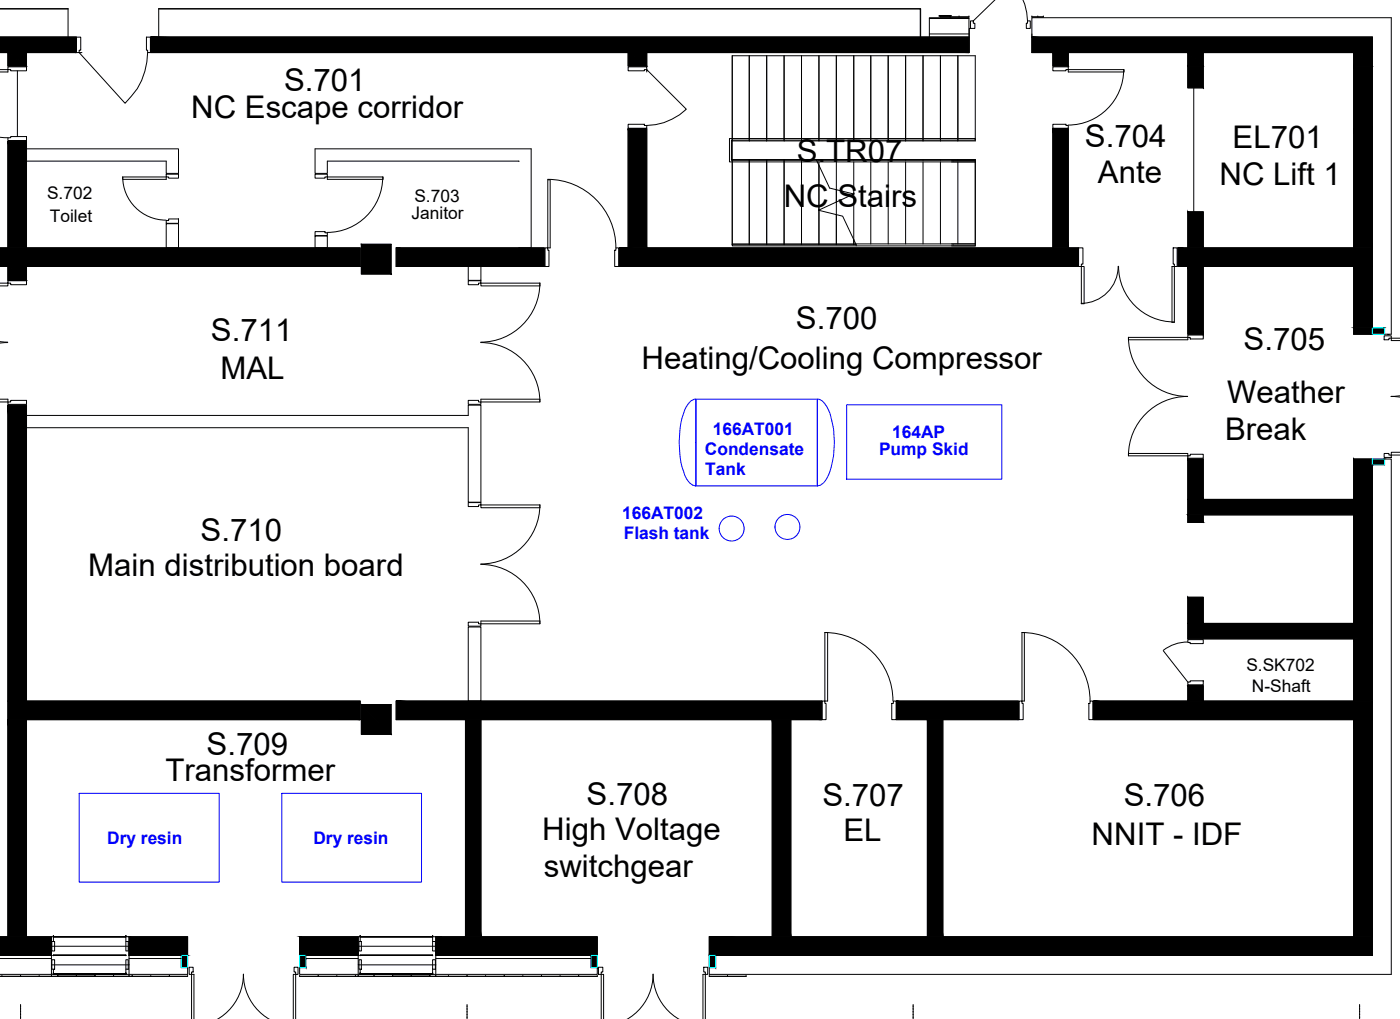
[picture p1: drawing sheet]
<svg xmlns="http://www.w3.org/2000/svg" width="150mm" height="109mm" viewBox="0 0 150 109" stroke-linecap="round" stroke-linejoin="round" font-family="sans-serif">
<!-- layer: Equipment -->
<g fill="none" stroke="#00f" stroke-width=".11">
<path d="M73.9 42.8l.5-.1v9.2a1.73 1.73 0 0 1-1.3-1.5 10.1 10.1 0 0 1 .3-6.9zM74.4 42.7h13v9.2v-9.2h.2a2.6 2.6 0 0 1 1.3 2 8.2 8.2 0 0 1 .3 2.6 7.2 7.2 0 0 1-1.1 4.3l-.3 .2-.4 .1h-13zM90.5 43.3h16.6v7.9h-16.6zM8.5 84.8h15v9.5h-15zM30.1 84.8h15v9.5h-15z"/>
<circle cx="78.3" cy="56.5" r="1.33"/>
<circle cx="84.2" cy="56.3" r="1.33"/>
</g>
<!-- layer: A-FLOR -->
<g fill="#000" stroke="#000" stroke-width=".11">
<path d="M.8 5.6l2 1.5v-1.5zM.8 5.6l2 1.5h-2z"/>
<path d="M.8 15.1l2 11.4v-11.4zM.8 15.1l2 11.4h-2z"/>
<path d="M-.1 4l8.2 1.6v-1.6zM-.1 4l8.2 1.6h-8.2z"/>
<path d="M67.2 5.6l2 1.5v-1.5zM67.2 5.6l2 1.5h-2z"/>
<path d="M67.2 13.7l2 12.8v-12.8zM67.2 13.7l2 12.8h-2z"/>
<path d="M16.1 4l87.5 1.6v-1.6zM16.1 4l87.5 1.6h-87.5z"/>
<path d="M112.6 5.6l1.7 1.5v-1.5zM112.6 5.6l1.7 1.5h-1.7z"/>
<path d="M112.6 13.7l1.7 12.8v-12.8zM112.6 13.7l1.7 12.8h-1.7z"/>
<path d="M127 5.6l1.7 1.5v-1.5zM127 5.6l1.7 1.5h-1.7z"/>
<path d="M127 7.1l1.7 2.3v-2.3zM127 7.1l1.7 2.3h-1.7z"/>
<path d="M110.4 4l36.4 1.6v-1.6zM110.4 4l36.4 1.6h-36.4z"/>
<path d="M144.8 5.6l2 1.5v-1.5zM144.8 5.6l2 1.5h-2z"/>
<path d="M144.8 7.1l2 6.6v-6.6zM144.8 7.1l2 6.6h-2z"/>
<path d="M144.8 13.7l2 12.8v-12.8zM144.8 13.7l2 12.8h-2z"/>
<path d="M.8 28.5l2 1.5v-1.5zM.8 28.5l2 1.5h-2z"/>
<path d="M-.1 26.5l38.6 2v-2zM-.1 26.5l38.6 2h-38.6z"/>
<path d="M42.4 26.5l15.8 2v-2zM42.4 26.5l15.8 2h-15.8z"/>
<path d="M66.3 26.5l49 2v-2zM66.3 26.5l49 2h-49z"/>
<path d="M127 22.6l1.7 3.9v-3.9zM127 22.6l1.7 3.9h-1.7z"/>
<path d="M127 28.5l1.7 7.2v-7.2zM127 28.5l1.7 7.2h-1.7z"/>
<path d="M126 26.5l20.8 2v-2zM126 26.5l20.8 2h-20.8z"/>
<path d="M144.8 28.5l2 6.5v-6.5zM144.8 28.5l2 6.5h-2z"/>
<path d="M144.8 35l2 .7v-.7zM144.8 35l2 .7h-2z"/>
<path d="M.8 43.3l2 31.6v-31.6zM.8 43.3l2 31.6h-2z"/>
<path d="M127 49.1l1.7 4.3v-4.3zM127 49.1l1.7 4.3h-1.7z"/>
<path d="M127 55l1.7 .8v-.8zM127 55l1.7 .8h-1.7z"/>
<path d="M144.8 49.1l2 4.3v-4.3zM144.8 49.1l2 4.3h-2z"/>
<path d="M127 53.4l19.8 1.6v-1.6zM127 53.4l19.8 1.6h-19.8z"/>
<path d="M144.8 55l2 11.6v-11.6zM144.8 55l2 11.6h-2z"/>
<path d="M.8 76.9l2 23.2v-23.2zM.8 76.9l2 23.2h-2z"/>
<path d="M.8 74.9l37.7 2v-2zM.8 74.9l37.7 2h-37.7z"/>
<path d="M49.8 76.9l1.6 23.2v-23.2zM49.8 76.9l1.6 23.2h-1.6z"/>
<path d="M82.6 76.9l2 23.2v-23.2zM82.6 76.9l2 23.2h-2z"/>
<path d="M42.4 74.9l45.5 2v-2zM42.4 74.9l45.5 2h-45.5z"/>
<path d="M99.2 76.9l1.6 23.2v-23.2zM99.2 76.9l1.6 23.2h-1.6z"/>
<path d="M95.9 74.9l13 2v-2zM95.9 74.9l13 2h-13z"/>
<path d="M127 63.8l1.7 2.8v-2.8zM127 63.8l1.7 2.8h-1.7z"/>
<path d="M127 73.3l1.7 1.6v-1.6zM127 73.3l1.7 1.6h-1.7z"/>
<path d="M127 66.6l19.8 1.7v-1.7zM127 66.6l19.8 1.7h-19.8z"/>
<path d="M144.8 68.3l2 6.6v-6.6zM144.8 68.3l2 6.6h-2z"/>
<path d="M117 74.9l29.8 2v-2zM117 74.9l29.8 2h-29.8z"/>
<path d="M144.8 76.9l2 23.2v-23.2zM144.8 76.9l2 23.2h-2z"/>
<path d="M-.1 100.1l5.6 2v-2zM-.1 100.1l5.6 2h-5.6z"/>
<path d="M13.8 100.1l6.3 2v-2zM13.8 100.1l6.3 2h-6.3z"/>
<path d="M32 100.1l6.3 2v-2zM32 100.1l6.3 2h-6.3z"/>
<path d="M46.6 100.1l17.3 2v-2zM46.6 100.1l17.3 2h-17.3z"/>
<path d="M75.9 100.1l70.9 2v-2zM75.9 100.1l70.9 2h-70.9z"/>
</g>
<!-- layer: A-WALL -->
<g fill="none" stroke="#000" stroke-width=".11">
<path d="M0 1h7.3M0 .9h7.3v3.1M8.2 4h-8.3h8.2v1.6h-5.3v1.5h-2v-1.5h-.9M16.1 4h87.5v1.6h-34.4v1.5h-2v-1.5h-51.1zM16.1 4h87.5v-2.1h-4.2v2.1M17 1h81.4v3M17 4v-3.1h81.5v3.1M67.2 13.7h2v12.8h43.4v-12.8h1.7v12.8h1v2h-49v-2h.9zM99.4 2h4.2M99.4 3.6h4.2M110.4 4h36.4v31.7h-2v-7.2h-16.1v7.2h-1.7v-7.2h-1v-2h1v-3.9h1.7v3.9h16.1v-20.9h-16.1v3.8h-1.7v-3.8h-12.7v1.5h-1.7v-1.5h-2.2zM146.8 4h-36.4v-2.1h38.4v33.8h-.7"/>
<path d="M146.8 4v31M-.1 26.5h.9v-11.4h2v11.4h35.7v2h-35.7v1.5h-2v-1.5h-.9M42.4 26.5h15.8v2h-15.8zM148.4 35.7l.2 .1M146.8 49.7v52.4M148.1 49.1h.7v55h-72.9v-.7M-.1 100.1h.9v-56.8h2v31.6h35.7v2h-35.7v23.2h2.7v2h-5.6h5.6M0 102.4h5.5M5.5 103.1v1h-5.6M5.5 100.1h.2M13.5 100.1h.3M13.8 100.1h6.3v2h-6.3z"/>
<path d="M13.8 102.1h5.6M13.8 103.1v1M13.8 102.4h5.6M20.1 103.4v.7h-14.6M32 100.1h6.3v2h-6.3zM32 103.4v.7h31.9v-.7M32.7 102.1h5.6M32.7 102.4h5.6M38.3 100.1h.2M38.3 103.1v1M46.3 100.1h.3M46.6 102.1v-2h3.2v-23.2h-7.4v-2h45.5v2h-3.3v23.2h14.6v-23.2h-3.3v-2h13v2h-8.1v23.2h44v-23.2h-27.8v-2h10v-1.6h1.7v1.6h16.1v-6.6h-17.8v-4.5h1.7v2.8h16.1v-11.6h-16.1v.8h-1.7v-6.7h1.7v4.3h16.1v-4.3h2v53"/>
<path d="M46.6 102.1h17.3v-2h-12.5v-23.2h31.2v23.2h-6.7v2h70.9M46.6 102.1h16.6M46.6 103.1v1M46.6 102.4h16.6"/>
</g>
<!-- layer: A-DOOR -->
<g fill="#000" stroke="#000" stroke-width=".11">
<path d="M110.4 3.6v.4z"/>
<path d="M146.8 35.7h1.3v-.7zM146.8 35h1.3l-1.3 .7z"/>
<path d="M146.8 49.7h1.3v-.6zM146.8 49.1h1.3l-1.3 .6z"/>
<path d="M19.4 102.1l.7 1.3v-1.3zM19.4 102.1l.7 1.3h-.7z"/>
<path d="M32 102.1l.7 1.3v-1.3zM32 102.1l.7 1.3h-.7z"/>
<path d="M63.2 102.1l.7 1.3v-1.3zM63.2 102.1l.7 1.3h-.7z"/>
<path d="M75.9 102.1l.6 1.3v-1.3zM75.9 102.1l.6 1.3h-.6z"/>
</g>
<path d="M146.8 35h1.3v.7h-1.3zM146.8 49.1h1.3v.6h-1.3zM19.4 102.1h.7v1.3h-.7zM32 102.1h.7v1.3h-.7zM63.2 102.1h.7v1.3h-.7zM75.9 102.1h.6v1.3h-.6z" fill="none" stroke="#0ff" stroke-width=".11"/>
<!-- layer: S-COLS -->
<g fill="#000" stroke="#000" stroke-width=".11">
<path d="M38.6 26.1l3.2 3.2v-3.2zM38.6 26.1l3.2 3.2h-3.2z"/>
<path d="M38.6 75.3l3.2 3.2v-3.2zM38.6 75.3l3.2 3.2h-3.2z"/>
</g>
<path d="M38.6 26.1h3.2v3.2h-3.2zM38.6 75.3h3.2v3.2h-3.2z" fill="none" stroke="#000" stroke-width=".11"/>
<!-- layer: A-DOOR -->
<g fill="none" stroke="#000" stroke-width=".11">
<path d="M106.5 0l-2.4 2.2M109.4 0l.4 1.3 .1 .9M0 14.7h.8M0 7.4h1.1v.2h1.7v-.5h-2v.6h-.9M.8 14.7h.3v-.1h1.7v.4h-2zM8.2 4h.4v1.4h-.1v.2h-.3zM8.8 5.6h-.3l4.9 5.4a7.3 7.3 0 0 0 2.4-5.4M13.1 18.9a4.6 4.6 0 0 0 4.7 4.6M13.1 18.9h4.7v.3h-4.7zM15.7 4h.4v1.6h-.3v-.2h-.1zM17.8 18.6h1.3v.4h-1.1v-.1h-.2zM33.7 18.6h1.3v.3h-.2v.1h-1.1z"/>
<path d="M35 18.9h6v.3h-6zM40.9 18.9a5.9 5.9 0 0 1-5.9 5.9M58.6 19.2a7.3 7.3 0 0 1 7.3 7.3M58.6 19.2h.2v7.3h-.2v.2h.1v1.8h-.4v-2h.3zM67.2 13.3h1.7v.1h.3v.3h-2zM67.2 7.1h2v.3h-.3v.2h-1.7zM69.2 7.7v-.3l4.2 4.3a6.5 6.5 0 0 1-4.2 1.7M103.8 2.2h.3v.3h.2v.5h-.5zM109.9 2.2h.3v.8h-.4v-.5h.1zM112.6 13.3h1.4v.1h.3v.3h-1.7zM112.6 7.1h1.7v.3h-.3v.2h-1.4zM114.3 7.4h5.9v.3h-5.9z"/>
<path d="M120.2 7.4a5.9 5.9 0 0 1-6 6M127.7 9.4v13.2M-.1 30.3h1.2v.1h1.7v-.4h-2v.6h-.8M0 36.5l.8 .1M.8 36.6l-.9 .1M17.8 23.6h.2v-.2h1.1v.5h-1.3zM33.7 24.8h1.1v.1h.2v.3h-1.3zM50.1 30h1.3v.3h-.2v.1h-1.1zM51.4 36.6a6.3 6.3 0 0 1 6.3 6.3M51.4 30.3h6.3v.3h-6.3zM57.7 30.2a6.3 6.3 0 0 1-6.3 6.4M65.9 26.5h.3v2h-.5v-1.8h.2z"/>
<path d="M115.4 26.5h.4v1.7h-.1v.3h-.3zM115.7 28.5h.2v4h-.2zM119.6 28.5a4 4 0 0 1-4 3.9M119.6 28.5a5.9 5.9 0 0 0 6 5.9M120.7 36.1h6.3v.2h-6.3zM120.7 36a6.3 6.3 0 0 0 6.3 6.4 6.3 6.3 0 0 0-6.3 6.3M125.3 28.5h.3v5.9h-.3zM125.5 26.5h.4v2h-.3v-.3h-.1zM127 35.8h1.7v.4h-1.4v-.1h-.3zM148 35.9h.8v.2h-.3v.2h-.5zM149.8 36.1h-1v.3h1M-.1 42.7h.9v.3h-.9"/>
<path d="M.8 43h.3v-.2h1.7v.4h-2zM50.1 53.7h1.3v.3h-.2v.1h-1.1zM50.1 42.8h1.1v.2h.2v.2h-1.3zM51.4 54h6.3v.3h-6.3zM51.4 42.7h6.3v.3h-6.3zM57.7 53.9a6.3 6.3 0 0 1-6.3 6.4M120.7 48.5h6.3v.2h-6.3zM127 48.7h.3v-.2h1.4v.5h-1.7zM148 48.5h.5v.1h.3v.3h-.8zM149.8 48.3h-1v.3h1M149.8 42.3l-1 .1h1M50.1 66.5h1.1v.2h.2v.2h-1.3z"/>
<path d="M51.4 60.3a6.3 6.3 0 0 1 6.3 6.3M51.4 66.4h6.3v.3h-6.3zM87.9 74.9h.3v.3h.1v1.7h-.4zM88.2 67.6a7.3 7.3 0 0 1 7.3 7.3M88.2 67.6h.3v7.3h-.3zM95.5 74.9h.3v2h-.4v-1.7h.1zM109 74.9h.3v.3h.1v1.7h-.4zM109.3 67.6a7.3 7.3 0 0 1 7.3 7.3M109.3 67.6h.3v7.3h-.3zM116.6 74.9h.3v2h-.4v-1.7h.1zM124.4 69.5l2.6 3.4M127 68.6a4.3 4.3 0 0 0-2.6 .9"/>
<path d="M127 72.9h.3v-.1h1.4v.4h-1.7zM127 68.4h1.7v.4h-1.4v-.1h-.3zM20.2 103.4h.5v.5h-.2v.2h-.3zM20.5 108.9v-4.8h.2v4.8M23.2 108.9a5.5 5.5 0 0 0 2.8-4.8 5.5 5.5 0 0 0 2.9 4.8M31.5 103.4h.4v.7h-.3v-.2h-.1zM31.6 104.1h-.2v4.8M31.6 104.1v4.8M64 103.4h.5v.5h-.2v.2h-.3zM64.3 108.9v-4.8h.3v4.8M67 108.9a5.5 5.5 0 0 0 2.8-4.8 5.5 5.5 0 0 0 2.9 4.8M75.2 108.9v-4.8h.2v4.8"/>
<path d="M75.3 103.4h.4v.7h-.3v-.2h-.1z"/>
</g>
<!-- layer: I-WALL -->
<path d="M2.8 15.9h16.3v2.6h-1.3v-1.3h-15zM55.5 17.3l-20.5-.1v1.3h-1.3v-2.6h23.1v10.6l-1.3-.1M17.8 23.9h1.3v2.6h-1.3zM33.7 25.2h1.3v1.3h-1.3zM50.1 28.5h1.3v1.5h-1.3zM2.8 44.4h47.3v-1.1h1.3v10.4h-1.3v-8h-47.3zM50.1 67h1.3v7.9h-1.3z" fill="none" stroke="#000" stroke-width=".11"/>
<!-- layer: S-STRS -->
<g fill="none" stroke="#000" stroke-width=".11">
<path d="M78.3 17h26v.1M78.3 15.1h26v-9.1h-26v20.2h13.2M80.1 6v9.1M80.1 17v9.2M82 6v9.1M82 17v9.2M83.9 6v9.1M83.9 17v9.2M85.7 6v9.1M85.7 17v9.2M87.3 17v.1M87.4 17.3l1.3 2.8 2.6 .6-3.8 1.8 2.6 .6 1.5 3.1"/>
<path d="M87.6 17.3v8.9v-8.6M87.6 6v9.1M87.6 17v.1M89.4 6v9.1M89.4 17v.1M89.4 17.3v8.9M91.3 6v9.1M91.3 17v.1M91.3 17.3v8.9M93.1 6v9.1M93.1 17v.1M93.1 17.3v8.8"/>
<path d="M95 6v9.1M95 17v.1M95 17.3v8.8M96.9 6v9.1M96.9 17v.1M96.9 17.3v8.8M98.7 6v9.1M98.7 17v.1M98.7 17.3v8.8M100.6 6v9.1M100.6 17v.1M100.6 17.3v8.8"/>
<path d="M102.4 6v9.1M102.4 17v.1M102.4 17.3v8.8M104.3 17.3v8.8M87.6 22.5h.1M91.3 20.7h.1"/>
</g>
<!-- layer: A-FLOR -->
<path d="M1.9 7.6v7M8.2 4l-.1 1.6M16.1 5.6h.1M16.1 4v1.6M103.8 3h-.1l-.1 2.6M115.3 26.5h.1M127 74.8v.1" fill="none" stroke="#000" stroke-width=".11"/>
<!-- layer: A-GLAZ-CURT -->
<g fill="none" stroke="#000" stroke-width=".11">
<path d="M100.4 1.7h1.3zM100.6 1.8h.1M100.6 1.8h3M101.6 1.8h.1M102.6 1.8h.1M103.6 1.8h.1M110.4 1.8h.1M110.4 1.8h1.2M111 1.8h.1M111.6 1.8h.1M-.1 104.3h6.3M.2 104.3h.1"/>
<path d="M2.2 104.3h.1M4.2 104.3h.1M5.5 104.3h.1M6.2 104.3h.1M8.2 104.3h.1M10.2 104.3h3.6M10.2 104.3h.1M10.2 104.3h-4h7.6M12.1 104.3h.1M13.8 104.3h.1M13.8 104.3h6.3M14.1 104.3h.1"/>
<path d="M16.1 104.3h.1M18.1 104.3h.1M20.1 104.3h.1M32 104.3h.1M32 104.3h6.3M34 104.3h.1M36 104.3h.1M38 104.3h.1M38.3 104.3h.1M38.3 104.3h3.7M40 104.3h.1M42 104.3h.1"/>
<path d="M44 104.3h.1M46 104.3h.1M46 104.3h-4h4.6M46 104.3h17.9M46.6 104.3h.1M48 104.3h.1M50 104.3h.1M51.9 104.3h.1M53.9 104.3h.1M55.9 104.3h.1M57.9 104.3h.1M59.9 104.3h.1"/>
<path d="M61.9 104.3h.1M63.9 104.3h.1M75.9 104.3h.1M75.9 104.3h3.9M77.8 104.3h.1M79.8 104.3h.1"/>
</g>
<!-- layer: A-GLAZ -->
<g fill="none" stroke="#000" stroke-width=".11">
<path d="M5.5 101.1h8.3v2h-8.3zM5.5 100.6h.3v1h-.3zM5.5 102.6h.3v1h-.3zM5.7 100.1h7.8v.5M5.7 100.1h.1M5.7 102.1h7.8h-7.8h7.8M5.7 104.1h.1M5.7 100.1v.5M5.7 103.6v.5M5.7 100.1h7.8M5.7 104.1h7.8M13.5 100.6h.2v1h-.2z"/>
<path d="M13.5 102.6h.2v1h-.2zM13.5 100.1h.1M13.5 104.1h.1M13.5 103.6v.5M38.3 101.1h8.3v2h-8.3zM38.4 100.6h.2v1h-.2zM38.4 102.6h.2v1h-.2zM38.5 100.1h7.8v.5M38.5 100.1h.1M38.5 102.1h7.8h-7.8h7.8M38.5 104.1h.1M38.5 100.1h7.8"/>
<path d="M38.5 104.1h7.8M38.5 100.1v.5M38.5 103.6v.5M46.3 100.6h.3v1h-.3zM46.3 102.6h.3v1h-.3zM46.3 100.1h.1M46.3 104.1h.1M46.3 103.6v.5"/>
</g>
<!-- layer: A-FLOR-HRAL -->
<path d="M87.3 17.1l.1 .2M101.8 17.1h2.5M101.8 17.3h2.5M101.9 17.2h.1M104.3 17.1h-26.1v-2.1h26.1v-.2h-26.3v2.5h26.3M104.3 17.1v.2M91.5 26.1l.1 .2M101.8 26.1h2.5M101.8 26.3h2.5M101.9 26.2h.1M104.3 26.1h-26v.2h26M104.3 26.1v.2" fill="none" stroke="#000" stroke-width=".11"/>
<!-- layer: S-GRID -->
<g fill="none" stroke="#000" stroke-width=".11">
<path d="M2.2 108.8v.1M2.2 108.8h.1M2.2 108.5v.2M2.2 108.5h.1M2.2 108.2v.2M2.2 108.2h.1M2.2 107.9v.3M2.2 107.9h.1M2.2 107.6v.3M2.2 107.6h.1M2.2 107.3v.3M50 108.8v.1"/>
<path d="M50 108.8h.1M50 108.5v.2M50 108.5h.1M50 108.2v.2M50 108.2h.1M50 107.9v.3M50 107.9h.1M50 107.6v.3M50 107.6h.1M50 107.3v.3M97.7 108.8v.1M97.7 108.8h.1"/>
<path d="M97.7 108.5v.2M97.7 108.5h.1M97.7 108.2v.2M97.7 108.2h.1M97.7 107.9v.3M97.7 107.9h.1M97.7 107.6v.3M97.7 107.6h.1M97.7 107.3v.3M145.4 108.8v.1M145.4 108.8h.1M145.4 108.5v.2"/>
<path d="M145.4 108.5h.1M145.4 108.2v.2M145.4 108.2h.1M145.4 107.9v.3M145.4 107.9h.1M145.4 107.6v.3M145.4 107.6h.1M145.4 107.3v.3"/>
</g>
<g font-size="3.3">
<text x="30.4" y="9.7">S.701</text>
<text x="20.4" y="12.6">NC Escape corridor</text>
<text x="85.2" y="17.3">S.TR07</text>
<text x="116" y="15.7">S.704</text>
<text x="131.8" y="15.8">EL701</text>
<text x="83.8" y="22.1">NC Stairs</text>
<text x="117.4" y="19.5">Ante</text>
<text x="130.4" y="19.8">NC Lift 1</text>
<text x="85.1" y="35.2">S.700</text>
<text x="22.6" y="36.4">S.711</text>
<text x="23.6" y="40.5">MAL</text>
<text x="68.6" y="39.4">Heating/Cooling Compressor</text>
<text x="133" y="37.4">S.705</text>
<text x="131" y="47">Break</text>
<text x="131.2" y="43">Weather</text>
<text x="21.5" y="57.8">S.710</text>
<text x="9.4" y="61.6">Main distribution board</text>
<text x="17.7" y="83.5">Transformer</text>
<text x="22.1" y="80.7">S.709</text>
<text x="58" y="89.8">High Voltage</text>
<text x="62.7" y="86">S.708</text>
<text x="88" y="86.1">S.707</text>
<text x="90.2" y="89.9">EL</text>
<text x="120.2" y="86.1">S.706</text>
<text x="58.2" y="93.8">switchgear</text>
<text x="116.8" y="90.3">NNIT - IDF</text>
</g>
<g font-size="1.9">
<text x="5" y="21.2">S.702</text>
<text x="5.3" y="23.7">Toilet</text>
<text x="44" y="23.4">Janitor</text>
<text x="44.3" y="21.5">S.703</text>
<text x="133.3" y="71.7">S.SK702</text>
<text x="133.9" y="73.9">N-Shaft</text>
</g>
<g font-size="1.9" fill="#00f">
<text x="76.2" y="46.5">166AT001</text>
<text x="95.4" y="46.8">164AP</text>
<text x="75.4" y="48.6">Condensate</text>
<text x="75.4" y="50.8">Tank</text>
<text x="94" y="48.6">Pump Skid</text>
<text x="66.5" y="55.4">166AT002</text>
<text x="66.7" y="57.6">Flash tank</text>
<text x="11.5" y="90.2">Dry resin</text>
<text x="33.5" y="90.2">Dry resin</text>
</g>
</svg>
